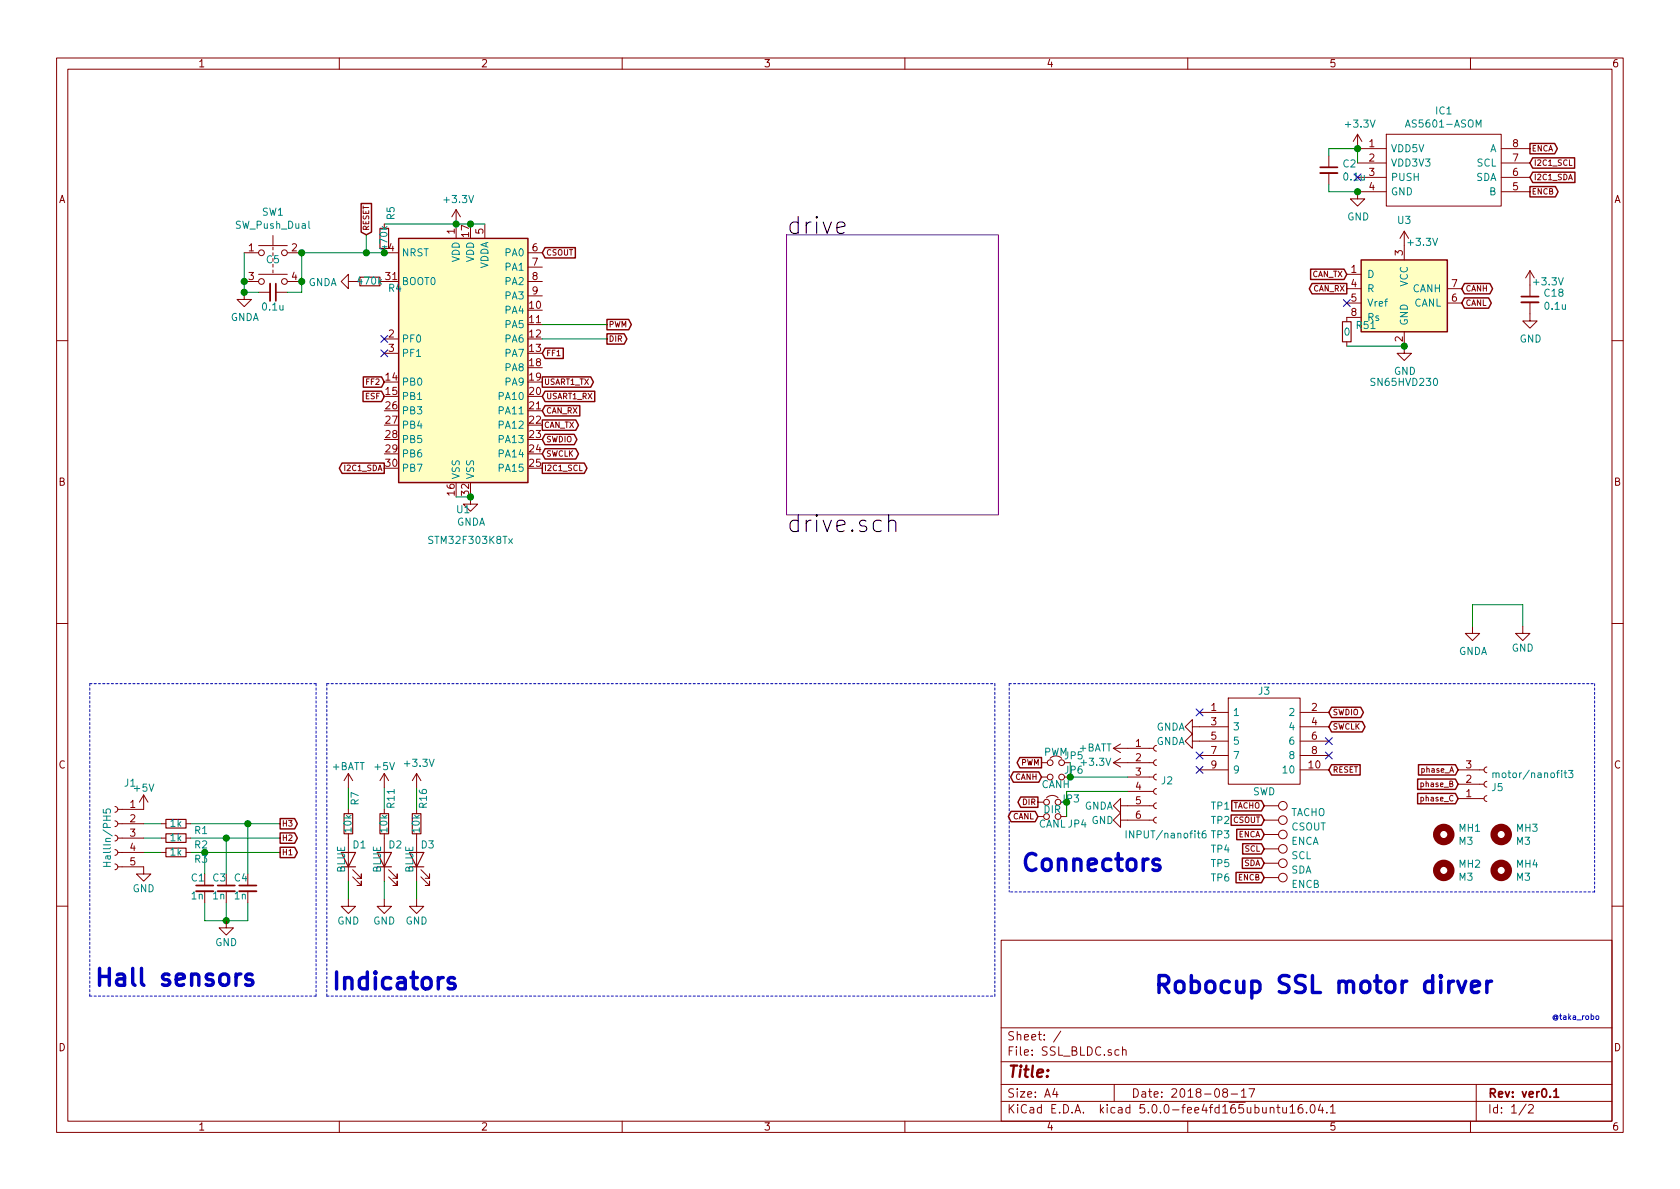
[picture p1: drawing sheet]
<svg xmlns="http://www.w3.org/2000/svg" width="297mm" height="210mm" viewBox="0 0 297 210" stroke-linecap="round" stroke-linejoin="round" font-family="sans-serif">
<g fill="none" stroke="#840000" stroke-width=".18">
<path d="M10 10.3h277v189.9h-277zM12 12.2h273v186.1h-273zM60 10.3v1.9M110 10.3v1.9M160 10.3v1.9M210 10.3v1.9M260 10.3v1.9M67.9 39.6v.8M80.6 37.1v5.1M80.6 37.1l-.7 1.2M80.6 37.1l.8 1.2M85.7 39.6v2.6"/>
<path d="M234.9 27.6v2M234.9 30.6v2M240 23.7v2.6h5.1M240 28.8h5.1M240 31.4h5.1M240 23.7l-.7 1.3M240 23.7l.8 1.3M245.1 23.7h20.3v12.7h-20.3zM245.1 33.9h-5.1v1.3h1.3l-1.3 1.2-1.2-1.2h1.2M265.4 26.3h5.1M265.4 28.8h5.1M265.4 31.4h5.1"/>
<path d="M265.4 33.9h5.1M43.2 51.7v1.3h1.2l-1.2 1.2-1.3-1.2h1.3M43.2 44.7h2.5M43.2 49.8h2.5M45.7 48.5h5.1M45.7 43.4h5.1M45.7 51.7h2.1M48.3 41.7v1.7M48.3 43.7v.5M48.3 46.7v.5M48.3 47.7v.6M48.8 51.7h2"/>
<path d="M50.8 44.7h2.5M50.8 49.8h2.5M61.6 49.8v-1.3l-1.3 1.3 1.3 1.2v-1.2h1.3M67.2 49.8h.7M67.9 43.9v.8h2.6M67.9 59.9h2.6M93.3 44.7h2.6M93.3 47.2h2.6M93.3 49.8h2.6M93.3 52.3h2.6M238.1 48.5h2.6M238.1 51h2.6"/>
<path d="M238.1 53.6h2.6M240.7 56.1h-2.6v.8M248.3 58.7v3.8h1.3l-1.3 1.2-1.3-1.2h1.3M248.3 40.9v5.1M248.3 40.9l-.8 1.3M248.3 40.9l.7 1.3M255.9 51h2.5M255.9 53.6h2.5M270.5 53.5v3.3h1.3l-1.3 1.2-1.3-1.2h1.3M270.5 47.9v4.5M270.5 47.9l-.8 1.2M270.5 47.9l.8 1.2"/>
<path d="M10 60.2h2M67.9 62.5h2.6M238.1 60.4v.8M285 60.2h2M83.2 87.9v1.2h1.3l-1.3 1.3-1.3-1.3h1.3M10 110.3h2M260.3 110.7v1.3h1.3l-1.3 1.3-1.2-1.3h1.2M269.2 110.7v1.3h1.3l-1.3 1.3-1.2-1.3h1.2M285 110.3h2M61.6 136.8l-.8 1.2M61.6 136.8v2.5M61.6 136.8l.8 1.2"/>
<path d="M67.9 136.8v2.5M67.9 136.8l-.7 1.2M67.9 136.8l.8 1.2M73.7 136.8v2.5M73.7 136.8l-.8 1.2M73.7 136.8l.7 1.2M184.1 134.9h1.1M184.1 137.4h1.1M196.8 132.3l1.3 .8M196.8 132.3h7.2M196.8 134.9l1.3 .7M196.8 134.9h7.2"/>
<path d="M198.1 131.6l-1.3 .7M198.1 134.1l-1.3 .8M199.4 139.9h4.6M199.4 137.4h4.6M204.5 139.4l-.3 .1-.2 .4 .1 .4 .4 .2M204.5 136.9l-.3 .1-.2 .3 .1 .4 .4 .2M204.5 134.4l-.3 .1-.2 .3 .1 .4 .4 .2M204.5 131.8l-.3 .1-.2 .4 .1 .3 .4 .2M210.8 131.1v-1.3l-1.3 1.3 1.3 1.2v-1.2h6.4M210.8 128.5v-1.3l-1.3 1.3 1.3 1.3v-1.3h6.4M212.1 136.1h5.1M212.1 126h5.1"/>
<path d="M212.1 133.6h5.1M217.2 123.4h12.7v15.3h-12.7zM229.9 136.1h5M229.9 126h5M229.9 128.5h5M229.9 131.1h5M229.9 133.6h5M257.8 136.1h4.6M257.8 138.7h4.6M262.9 135.6l-.3 .1-.2 .4 .1 .3 .4 .2M262.9 138.2l-.3 .1-.2 .3 .1 .4 .4 .2M20.3 152.8l.4 .1 .1 .3-.1 .4-.4 .2"/>
<path d="M20.3 150.2l.4 .2 .1 .2-.1 .5-.4 .2M20.3 147.7l.4 .1 .1 .3-.1 .4-.4 .2M20.3 145.2l.4 .1 .1 .3-.1 .4-.4 .2M20.3 142.6l.4 .1 .1 .3-.1 .5-.4 .1M20.8 153.3h4.6v1.3h1.3l-1.3 1.2-1.3-1.2h1.3M20.8 145.7h4.6M20.8 148.2h4.6M20.8 150.7h4.6M25.4 140.6v2.5h-4.6M25.4 140.6l-.8 1.3M25.4 140.6l.8 1.3M28.6 145.7h.7"/>
<path d="M28.6 148.2h.7M28.6 150.7h.7M32.9 145.7h.8M32.9 148.2h.8M32.9 150.7h.8M36.2 154.6v2M40 154.6v2M43.8 154.6v2M61.6 159v1.3h1.3l-1.3 1.2-1.3-1.2h1.3M61.6 143.1v.8M61.6 147.4v3.3M61.6 153.3v2.5"/>
<path d="M62.4 155.1l1.5 1.5v-.8v.8h-.8M62.4 153.8l1.5 1.5v-.7v.7h-.8M67.9 159v1.3h1.3l-1.3 1.2-1.2-1.2h1.2M67.9 143.1v.8M67.9 147.4v3.3M67.9 153.3v2.5M68.7 155.1l1.5 1.5v-.8v.8h-.7M68.7 153.8l1.5 1.5v-.7v.7h-.7M73.7 159v1.3h1.2l-1.2 1.2-1.3-1.2h1.3M73.7 143.1v.8M73.7 147.4v3.3M73.7 153.3v2.5"/>
<path d="M74.4 155.1l1.5 1.5v-.8v.8h-.7M74.4 153.8l1.5 1.5v-.7v.7h-.7M183.5 144.4h1M183.5 141.9h1M185 141.1a1.41 1.41 0 0 1 2.1 0M187.6 144.4h1M198.1 142.5v-1.3l-1.3 1.3 1.3 1.3v-1.3h5.9M198.1 145v-1.2l-1.3 1.2 1.3 1.3v-1.3h5.9M204.5 144.5l-.3 .1-.2 .4 .1 .3 .4 .2M204.5 142l-.3 .1-.2 .3 .1 .4 .4 .2M223.5 145h2.6M223.5 142.5h2.6"/>
<path d="M223.5 147.6h2.6M223.5 150.1h2.6M223.5 152.6h2.6M223.5 155.2h2.6M257.8 141.2h4.6M262.9 140.7l-.3 .1-.2 .3 .1 .4 .4 .2M10 160.2h2M40 162.8v1.3h1.3l-1.3 1.2-1.3-1.2h1.3M177 166.3h108v32h-108zM285 160.2h2M60 198.3v1.9M110 198.3v1.9"/>
<path d="M160 198.3v1.9M177 194.8h108M177 191.8h108M177 187.8h108M177 181.8h108M186.5 192.5l-.4 1h1M186.8 193v1M187.6 182.3l-1.3 2M197 191.8v3M197.8 185.7l-.4-.1-.3 .3 .1 .6 .2 .1 .4-.1M198.5 185.7l.2-.1 .4 .1v.9M198.5 185.1v1.5"/>
<path d="M210 198.3v1.9M216.5 193.2l-.3-.3 .1-.2a.48 .48 0 0 1 .6-.1l.1 .2-.1 .3-.6 .1a.48 .48 0 0 0 0 .7l.2 .1 .5-.1v-.4l-.2-.3M217.7 193.5h1.1M219.5 193l.4-.5v1.5M219.5 194h.8M220.8 192.5h1l-.6 1.5M224.6 196l.1-.1a.37 .37 0 0 1 .5 .1v.8M225.7 195.8h.6M226 195.3v1.3l.3 .2M226.8 195.8v.8a.39 .39 0 0 0 .7 .1M227.5 195.8v1M228.1 195.8l.4-.5v1.5"/>
<path d="M228.1 196.8h.9M230.2 195.3a.59 .59 0 0 0-.7 .7l.1 .7 .2 .1 .5-.1 .1-.5-.2-.2-.4-.1-.3 .3M231 196.7v.1M231.8 195.5l.4-.2a.94 .94 0 0 1 0 1.5 .79 .79 0 0 1-.4-1.3zM233.5 195.2l-.4 1.1h.9M233.8 195.8v1M234.6 196.7v.1M235.2 195.8l.5-.5v1.5M235.2 196.8h.9M260 198.3v1.9M261 191.8v6.5M269.8 195.2l-1.2 2"/>
<path d="M270.3 195.5l.2-.2h.3l.3 .5-.9 1h.9"/>
<circle cx="46.2" cy="44.7" r=".51"/>
<circle cx="46.2" cy="49.8" r=".51"/>
<circle cx="50.3" cy="44.7" r=".51"/>
<circle cx="50.3" cy="49.8" r=".51"/>
<circle cx="185.7" cy="137.4" r=".51"/>
<circle cx="185.7" cy="134.9" r=".51"/>
<circle cx="187.7" cy="134.9" r=".51"/>
<circle cx="187.7" cy="137.4" r=".51"/>
<circle cx="185" cy="141.9" r=".51"/>
<circle cx="185" cy="144.4" r=".51"/>
<circle cx="187.1" cy="141.9" r=".51"/>
<circle cx="187.1" cy="144.4" r=".51"/>
<circle cx="226.8" cy="142.5" r=".76"/>
<circle cx="226.8" cy="145" r=".76"/>
<circle cx="226.8" cy="150.1" r=".76"/>
<circle cx="226.8" cy="155.2" r=".76"/>
<circle cx="226.8" cy="147.6" r=".76"/>
<circle cx="226.8" cy="152.6" r=".76"/>
</g>
<path d="M233.4 29.6h3.1M48.8 50.2v3M269 52.4h3M34.7 156.6h3M38.5 156.6h3M42.3 156.6h3M274.7 193l.5-.5v1.5M274.7 194h.9" fill="none" stroke="#840000" stroke-width=".3"/>
<path d="M15.9 120.9v55.2M15.9 120.9h40M55.9 120.9v55.2M57.8 120.9v55.2M57.8 120.9h118.1M178.4 120.9v36.8M178.4 120.9h103.5M281.9 120.9v36.8M281.9 157.7h-103.5M55.9 176.1h-40M57.8 176.1h118.1M175.9 176.1v-55.2" fill="none" stroke="#0000c2" stroke-width=".18" stroke-dasharray=".4 .4"/>
<path d="M205 152.1l-.3-.2h-.4l-.3 .2-.2 .2 .2 .5 1 .3 .1 .2-.1 .5-.3 .1h-.6l-.3-.1M44.6 172.4l-.3-.2h-.4l-.3 .2-.2 .3 .2 .4 1 .3 .1 .3-.1 .4-.3 .1h-.6l-.3-.1M80.4 173l-.8-.1-.3 .1-.1 .3 .1 .4 1.1 .3 .1 .3-.1 .4-.3 .2h-.6l-.3-.2M257.7 173.5l.7 2 .8-2M260.2 174.5l1.4-.3-.2-.5-.2-.2h-.6l-.3 .2-.1 .2v1.2l.1 .3 .3 .1h.6l.2-.1M262.9 173.5v2M263.7 173.5a.77 .77 0 0 0-.8 .6" fill="none" stroke="#0000c2" stroke-width=".61"/>
<path d="M282.2 179.7h.5l-.1 .5h-.4z" fill="none" stroke="#0000c2" stroke-width=".18"/>
<g fill="none" stroke="#840000" stroke-width=".2">
<path d="M63.6 49h3.6v1.5h-3.6zM67.2 40.4h1.5v3.5h-1.5zM237.4 56.9h1.5v3.5h-1.5zM29.3 144.9h3.6v1.5h-3.6zM29.3 147.4h3.6v1.6h-3.6zM29.3 150h3.6v1.5h-3.6zM60.3 150.7h2.6l-1.3 2.6zM60.3 153.3h2.6M60.8 143.9h1.6v3.5h-1.6zM66.7 150.7h2.5l-1.3 2.6zM66.7 153.3h2.5M67.2 143.9h1.5v3.5h-1.5z"/>
<path d="M72.4 150.7h2.5l-1.2 2.6zM72.4 153.3h2.5M72.9 143.9h1.5v3.5h-1.5z"/>
</g>
<g fill="none" stroke="#008400" stroke-width=".18">
<path d="M67.9 39.6h17.8M234.9 27.6v-1.3h5.1v2.5M234.9 32.6v1.3h5.1M43.2 44.7v7h2.5M64.8 41.5v3.2M67.9 44.7h-14.6v7h-2.5M95.9 57.4h11.4M95.9 59.9h11.4M238.1 61.2h10.2M80.6 87.9h2.6M260.3 110.7v-3.8h8.9v3.8M61.6 139.3v3.8"/>
<path d="M67.9 139.3v3.8M73.7 139.3v3.8M189.2 134.9v2.5h10.2M199.4 139.9h-10.8v4.5M25.4 150.7h3.2M25.4 145.7h3.2M25.4 148.2h3.2M33.7 150.7h15.8M33.7 145.7h15.8M33.7 148.2h15.8M36.2 150.7v3.9M36.2 159.6v3.2h7.6v-3.2"/>
<path d="M40 148.2v6.4M40 159.6v3.2M43.8 145.7v8.9M61.6 155.8v3.2M67.9 155.8v3.2M73.7 155.8v3.2"/>
</g>
<g fill="none" stroke="#840000" stroke-width="1.3">
<circle cx="255.3" cy="153.9" r="1.27"/>
<circle cx="255.3" cy="147.6" r="1.27"/>
<circle cx="265.4" cy="147.6" r="1.27"/>
<circle cx="265.4" cy="153.9" r="1.27"/>
</g>
<path d="M233.4 30.6h3.1M47.8 50.2v3M269 53.5h3M34.7 157.6h3M38.5 157.6h3M42.3 157.6h3" fill="none" stroke="#840000" stroke-width=".33"/>
<g fill="#008400" stroke="#008400" stroke-width=".25">
<circle cx="36.2" cy="150.7" r=".51"/>
<circle cx="40" cy="148.2" r=".51"/>
<circle cx="43.8" cy="145.7" r=".51"/>
<circle cx="40" cy="162.8" r=".51"/>
<circle cx="240" cy="26.3" r=".51"/>
<circle cx="240" cy="33.9" r=".51"/>
<circle cx="83.2" cy="87.9" r=".51"/>
<circle cx="80.6" cy="39.6" r=".51"/>
<circle cx="83.2" cy="39.6" r=".51"/>
<circle cx="64.8" cy="44.7" r=".51"/>
<circle cx="53.3" cy="44.7" r=".51"/>
<circle cx="43.2" cy="51.7" r=".51"/>
<circle cx="43.2" cy="49.8" r=".51"/>
<circle cx="53.3" cy="49.8" r=".51"/>
<circle cx="67.9" cy="44.7" r=".51"/>
<circle cx="248.3" cy="61.2" r=".51"/>
<circle cx="189.2" cy="137.4" r=".51"/>
</g>
<g fill="none" stroke="#840000" stroke-width=".25">
<path d="M63.9 36h1.8v5l-.9 .5-.9-.5zM270.5 25.4h4.4l.5 .9-.5 .9h-4.4zM270.5 33h4.5l.5 .9-.5 .9h-4.5zM271 27.9h7.4v1.8h-7.4l-.5-.9zM271 30.4h7.5v1.9h-7.5l-.5-.9zM70.5 42.2h22.8v43.1h-22.8zM96.4 43.8h5.3v1.8h-5.3l-.5-.9zM107.3 56.5h3.9l.4 .9-.4 .9h-3.9zM107.3 59h3.1l.4 .9-.4 1h-3.1zM231.7 47.6h5.9l.5 .9-.5 .9h-5.9zM232 50.1h6.1v1.9h-6.1l-.5-1zM240.7 46h15.2v12.7h-15.2z"/>
<path d="M258.9 50.1h4.5l.5 .9-.5 1h-4.5l-.5-1zM258.9 52.7h4.3l.5 .9-.5 .9h-4.3l-.5-.9zM64.2 69.2h3.3l.4 .9-.4 .9h-3.3zM64.2 66.6h3.3l.4 1-.4 .9h-3.3zM95.9 74.3h5.9l.5 .9-.5 .9h-5.9zM95.9 66.6h8.5l.5 1-.5 .9h-8.5zM96.4 71.7h6.1v1.9h-6.1l-.5-1zM96.4 69.2h8.8v1.8h-8.8l-.5-.9zM96.4 61.6h3.2v1.8h-3.2l-.5-.9zM96.4 76.8h5.1l.5 .9-.5 .9h-5.1l-.5-.9zM96.4 79.3h5.4l.5 1-.5 .9h-5.4l-.5-.9zM60.5 81.9h7.4v1.8h-7.4l-.5-.9z"/>
<path d="M95.9 81.9h7.4l.5 .9-.5 .9h-7.4zM179.2 136.5h4.5l.4 .9-.4 .9h-4.5l-.5-.9zM180.3 134h3.8v1.8h-3.8l-.5-.9zM235.4 125.1h5.2l.5 .9-.5 .9h-5.2l-.5-.9zM235.4 127.6h5.5l.5 .9-.5 .9h-5.5l-.5-.9zM235.4 135.2h5.1v1.9h-5.1l-.5-1zM250.6 137.8h6.7l.5 .9-.5 .9h-6.7zM250.8 135.2h6.5l.5 .9-.5 1h-6.5zM49.5 144.7h2.6l.5 1-.5 .9h-2.6zM49.5 147.3h2.6l.5 .9-.5 .9h-2.6zM49.5 149.8h2.6l.5 .9-.5 1h-2.6zM178.8 143.5h4.2l.5 .9-.5 .9h-4.2l-.5-.9z"/>
<path d="M180.5 140.9h3v1.9h-3l-.5-.9zM217.7 144.1h5.3l.5 .9-.5 .9h-5.3zM217.8 141.6h5.2l.5 .9-.5 .9h-5.2zM218.5 154.3h4.5l.5 .9-.5 .9h-4.5zM218.7 146.7h4.3l.5 .9-.5 .9h-4.3zM219.7 151.7h3.3l.5 .9-.5 1h-3.3zM219.7 149.2h3.3l.5 .9-.5 .9h-3.3zM250.6 140.3h6.7l.5 .9-.5 .9h-6.7z"/>
</g>
<g fill="none" stroke="#008484" stroke-width=".18">
<path d="M54.6 39.1v1.1l.2 .2M248.5 22.5l.4-1.3 .4 1.3M261 22.5v-1.3l.4 .9 .4-.9v1.3M264 136.8l.1-.1h.3l.1 .8M264 136.7v.8M276.5 136.7h.5M276.7 136.2v1.1l.3 .2M277.3 136.2h.8l-.4 .5 .4 .1-.1 .7h-.5l-.2-.1M18.3 143.1v.6l.6 .1-.2-.5 .3-.3h.3l.2 .3-.1 .5M18.3 153.2h1.2M18.9 152.5v.7M199.1 146.9v1.3"/>
<path d="M213.2 146.9l-.4 .1a.87 .87 0 0 0 0 1.2l.4-.1v-.6l-.4-.1-.3 .2"/>
</g>
<g fill="#ffffc2" stroke="#ffffc2" stroke-width=".18">
<path d="M70.5 42.2h22.8v43.1h-22.8z"/>
<path d="M240.7 46h15.2v12.7h-15.2z"/>
</g>
<path d="M139.1 41.5h37.4v49.6h-37.4z" fill="none" stroke="#840084" stroke-width=".18"/>
<path d="M157.1 92.3a.73 .73 0 0 1 1.3 .1v1.6M157.1 91v3" fill="none" stroke="#000" stroke-width=".18"/>
<g fill="none" stroke="#000084" stroke-width=".18">
<path d="M67.3 59.3l1.3 1.2M68.6 59.3l-1.3 1.2M237.5 53l1.2 1.2M238.7 53l-1.2 1.2M67.3 61.9l1.3 1.2M68.6 61.9l-1.3 1.2M211.5 135.5l1.2 1.2M211.5 133l1.2 1.2M211.5 125.4l1.2 1.2M212.7 135.5l-1.2 1.2M212.7 133l-1.2 1.2M212.7 125.4l-1.2 1.2"/>
<path d="M234.3 133l1.3 1.2M234.3 130.4l1.3 1.3M235.6 133l-1.3 1.2M235.6 130.4l-1.3 1.3"/>
</g>
<g font-size="4.2">
<text x="139.1" y="41.4">drive</text>
<text x="139.1" y="94.2">drive.sch</text>
</g>
<g font-size="4.2" fill="#0000c2">
<text x="180.3" y="154.1">Connectors</text>
<text x="16.5" y="174.4">Hall sensors</text>
<text x="58.4" y="175">Indicators</text>
<text x="203.8" y="175.7">Robocup SSL motor dirver</text>
</g>
<text font-size="2.8" fill="#840000" x="178" y="190.5">Title:</text>
<g font-size="2.1" fill="#840000">
<text x="178" y="184">Sheet: /</text>
<text x="178" y="186.7">File: SSL_BLDC.sch</text>
<text x="178" y="196.9">KiCad E.D.A. kicad 5.0.0-fee4fd165ubuntu16.04.1</text>
<text x="178" y="194.1">Size: A4</text>
<text x="200" y="194.1">Date: 2018-08-17</text>
<text x="263" y="194.1">Rev: ver0.1</text>
<text x="263" y="196.9">Id: 1/2</text>
</g>
<g font-size="1.8" fill="#840000">
<text x="35" y="11.9">1</text>
<text x="85" y="11.9">2</text>
<text x="135" y="11.9">3</text>
<text x="185" y="11.9">4</text>
<text x="235" y="11.9">5</text>
<text x="285" y="11.9">6</text>
<text x="242.1" y="26">1</text>
<text x="242.1" y="28.6">2</text>
<text x="267.5" y="28.6">7</text>
<text x="267.5" y="26">8</text>
<text x="10.4" y="35.9">A</text>
<text x="242.1" y="31.1">3</text>
<text x="242.1" y="33.6">4</text>
<text x="267.5" y="33.6">5</text>
<text x="267.5" y="31.1">6</text>
<text x="285.4" y="35.9">A</text>
<text x="80.4" y="41.4" transform="rotate(-90 80.4 41.4)">1</text>
<text x="82.9" y="41.9" transform="rotate(-90 82.9 41.9)">17</text>
<text x="85.5" y="41.4" transform="rotate(-90 85.5 41.4)">5</text>
<text x="44" y="44.4">1</text>
<text x="51.6" y="44.4">2</text>
<text x="68.7" y="44.4">4</text>
<text x="94.1" y="44.4">6</text>
<text x="94.1" y="47">7</text>
<text x="248" y="45.2" transform="rotate(-90 248 45.2)">3</text>
<text x="44" y="49.5">3</text>
<text x="51.6" y="49.5">4</text>
<text x="68.2" y="49.5">31</text>
<text x="94.1" y="49.5">8</text>
<text x="94.1" y="52.1">9</text>
<text x="238.9" y="48.3">1</text>
<text x="238.9" y="50.8">4</text>
<text x="238.9" y="53.3">5</text>
<text x="256.7" y="53.3">6</text>
<text x="256.7" y="50.8">7</text>
<text x="68.7" y="59.7">2</text>
<text x="93.6" y="54.6">10</text>
<text x="93.6" y="57.1">11</text>
<text x="93.6" y="59.7">12</text>
<text x="238.9" y="55.9">8</text>
<text x="68.7" y="62.2">3</text>
<text x="93.6" y="62.2">13</text>
<text x="93.6" y="64.8">18</text>
<text x="248" y="60.4" transform="rotate(-90 248 60.4)">2</text>
<text x="68.2" y="67.3">14</text>
<text x="68.2" y="69.8">15</text>
<text x="93.6" y="67.3">19</text>
<text x="93.6" y="69.8">20</text>
<text x="68.2" y="72.4">26</text>
<text x="68.2" y="74.9">27</text>
<text x="68.2" y="77.5">28</text>
<text x="93.6" y="72.4">21</text>
<text x="93.6" y="74.9">22</text>
<text x="93.6" y="77.5">23</text>
<text x="68.2" y="80">29</text>
<text x="68.2" y="82.5">30</text>
<text x="93.6" y="80">24</text>
<text x="93.6" y="82.5">25</text>
<text x="10.4" y="85.9">B</text>
<text x="80.4" y="87.6" transform="rotate(-90 80.4 87.6)">16</text>
<text x="82.9" y="87.6" transform="rotate(-90 82.9 87.6)">32</text>
<text x="285.4" y="85.9">B</text>
<text x="214.1" y="125.7">1</text>
<text x="231.9" y="125.7">2</text>
<text x="214.1" y="128.3">3</text>
<text x="214.1" y="130.8">5</text>
<text x="231.9" y="128.3">4</text>
<text x="231.9" y="130.8">6</text>
<text x="10.4" y="135.9">C</text>
<text x="200.8" y="132.1">1</text>
<text x="200.8" y="134.6">2</text>
<text x="200.8" y="137.2">3</text>
<text x="214.1" y="133.3">7</text>
<text x="214.1" y="135.9">9</text>
<text x="231.4" y="135.9">10</text>
<text x="231.9" y="133.3">8</text>
<text x="259.2" y="135.9">3</text>
<text x="285.4" y="135.9">C</text>
<text x="23" y="142.9">1</text>
<text x="200.8" y="139.7">4</text>
<text x="200.8" y="142.2">5</text>
<text x="259.2" y="141">1</text>
<text x="259.2" y="138.4">2</text>
<text x="23" y="145.4">2</text>
<text x="23" y="147.9">3</text>
<text x="200.8" y="144.8">6</text>
<text x="23" y="150.5">4</text>
<text x="23" y="153">5</text>
<text x="10.4" y="185.9">D</text>
<text x="285.4" y="185.9">D</text>
<text x="35" y="199.9">1</text>
<text x="85" y="199.9">2</text>
<text x="135" y="199.9">3</text>
<text x="185" y="199.9">4</text>
<text x="235" y="199.9">5</text>
<text x="285" y="199.9">6</text>
</g>
<g font-size="1.8" fill="#008484">
<text x="238.1" y="22.6">+3.3V</text>
<text x="249.1" y="22.5">AS5601-ASOM</text>
<text x="253.9" y="20.2">IC1</text>
<text x="237.5" y="29.6">C2</text>
<text x="245.9" y="26.9">VDD5V</text>
<text x="245.9" y="29.5">VDD3V3</text>
<text x="261.1" y="29.5">SCL</text>
<text x="263.4" y="26.9">A</text>
<text x="78.7" y="35.9">+3.3V</text>
<text x="245.9" y="32">PUSH</text>
<text x="245.9" y="34.5">GND</text>
<text x="260.9" y="32">SDA</text>
<text x="263.4" y="34.5">B</text>
<text x="41.8" y="40.5">SW_Push_Dual</text>
<text x="46.4" y="38.1">SW1</text>
<text x="69.8" y="38.8" transform="rotate(-90 69.8 38.8)">R5</text>
<text x="238.2" y="39">GND</text>
<text x="247.2" y="39.6">U3</text>
<text x="47.1" y="46.6">C5</text>
<text x="68.5" y="44.1" transform="rotate(-90 68.5 44.1)">470k</text>
<text x="71" y="45.3">NRST</text>
<text x="81.3" y="46.4" transform="rotate(-90 81.3 46.4)">VDD</text>
<text x="83.8" y="46.4" transform="rotate(-90 83.8 46.4)">VDD</text>
<text x="86.4" y="47.7" transform="rotate(-90 86.4 47.7)">VDDA</text>
<text x="89.4" y="45.3">PA0</text>
<text x="89.4" y="47.9">PA1</text>
<text x="249.1" y="43.5">+3.3V</text>
<text x="54.5" y="50.6">GNDA</text>
<text x="63.4" y="50.3">470k</text>
<text x="68.7" y="51.6">R4</text>
<text x="71" y="50.4">BOOT0</text>
<text x="89.4" y="50.4">PA2</text>
<text x="89.4" y="53">PA3</text>
<text x="241.7" y="49.1">D</text>
<text x="241.7" y="51.7">R</text>
<text x="248.9" y="50.7" transform="rotate(-90 248.9 50.7)">VCC</text>
<text x="249.8" y="51.7">CANH</text>
<text x="271.3" y="50.5">+3.3V</text>
<text x="273.1" y="52.5">C18</text>
<text x="40.7" y="56.8">GNDA</text>
<text x="46.5" y="54.9">0.1u</text>
<text x="89.4" y="55.5">PA4</text>
<text x="89.4" y="58">PA5</text>
<text x="237.7" y="59.4">0</text>
<text x="239.9" y="58.2">R51</text>
<text x="241.7" y="54.2">Vref</text>
<text x="241.7" y="56.8">Rs</text>
<text x="248.9" y="57.7" transform="rotate(-90 248.9 57.7)">GND</text>
<text x="250" y="54.2">CANL</text>
<text x="273.3" y="54.8">0.1u</text>
<text x="71" y="60.6">PF0</text>
<text x="71" y="63.1">PF1</text>
<text x="89.4" y="60.6">PA6</text>
<text x="89.4" y="63.1">PA7</text>
<text x="89.4" y="65.7">PA8</text>
<text x="268.7" y="60.6">GND</text>
<text x="71" y="68.2">PB0</text>
<text x="71" y="70.7">PB1</text>
<text x="88.4" y="70.7">PA10</text>
<text x="89.4" y="68.2">PA9</text>
<text x="242.7" y="68.2">SN65HVD230</text>
<text x="246.5" y="66.3">GND</text>
<text x="71" y="73.3">PB3</text>
<text x="71" y="75.8">PB4</text>
<text x="88.4" y="73.3">PA11</text>
<text x="88.4" y="75.8">PA12</text>
<text x="71" y="78.4">PB5</text>
<text x="71" y="80.9">PB6</text>
<text x="71" y="83.4">PB7</text>
<text x="88.4" y="78.4">PA13</text>
<text x="88.4" y="80.9">PA14</text>
<text x="88.4" y="83.4">PA15</text>
<text x="81.3" y="84.8" transform="rotate(-90 81.3 84.8)">VSS</text>
<text x="83.8" y="84.8" transform="rotate(-90 83.8 84.8)">VSS</text>
<text x="80.7" y="93">GNDA</text>
<text x="80.8" y="90.7">U1</text>
<text x="76.2" y="96.2">STM32F303K8Tx</text>
<text x="257.9" y="115.8">GNDA</text>
<text x="267.3" y="115.2">GND</text>
<text x="222.6" y="122.9">J3</text>
<text x="204.4" y="131.7">GNDA</text>
<text x="204.4" y="129.2">GNDA</text>
<text x="217.9" y="126.6">1</text>
<text x="217.9" y="129.2">3</text>
<text x="217.9" y="131.7">5</text>
<text x="228.1" y="126.6">2</text>
<text x="228.1" y="129.2">4</text>
<text x="228.1" y="131.7">6</text>
<text x="58.7" y="136.2">+BATT</text>
<text x="66.3" y="136.2">+5V</text>
<text x="71.7" y="135.6">+3.3V</text>
<text x="184.5" y="133.6">PWM</text>
<text x="188.3" y="136.8">JP6</text>
<text x="188.3" y="134.3">JP5</text>
<text x="190.8" y="132.9">+BATT</text>
<text x="191.3" y="135.4">+3.3V</text>
<text x="217.9" y="134.2">7</text>
<text x="217.9" y="136.8">9</text>
<text x="227.2" y="136.8">10</text>
<text x="228.1" y="134.2">8</text>
<text x="264.8" y="137.6">motor/nanofit3</text>
<text x="22" y="139.1">J1</text>
<text x="23.8" y="140">+5V</text>
<text x="63.4" y="142.3" transform="rotate(-90 63.4 142.3)">R7</text>
<text x="69.8" y="142.8" transform="rotate(-90 69.8 142.8)">R11</text>
<text x="75.5" y="142.8" transform="rotate(-90 75.5 142.8)">R16</text>
<text x="184.1" y="139.4">CANH</text>
<text x="184.5" y="143.8">DIR</text>
<text x="191.7" y="143.2">GNDA</text>
<text x="205.4" y="138.7">J2</text>
<text x="214.2" y="143.2">TP1</text>
<text x="221.5" y="140.6">SWD</text>
<text x="263.8" y="139.9">J5</text>
<text x="30.1" y="146.2">1k</text>
<text x="30.1" y="148.8">1k</text>
<text x="34.4" y="147.5">R1</text>
<text x="62.2" y="147.1" transform="rotate(-90 62.2 147.1)">10k</text>
<text x="68.5" y="147.1" transform="rotate(-90 68.5 147.1)">10k</text>
<text x="74.2" y="147.1" transform="rotate(-90 74.2 147.1)">10k</text>
<text x="183.6" y="146.3">CANL JP4</text>
<text x="193" y="145.7">GND</text>
<text x="199.8" y="148.3">INPUT/nanofit6</text>
<text x="214.2" y="145.7">TP2</text>
<text x="214.2" y="148.3">TP3</text>
<text x="228.2" y="144.3">TACHO</text>
<text x="228.3" y="149.4">ENCA</text>
<text x="228.3" y="146.9">CSOUT</text>
<text x="258" y="149.4">M3</text>
<text x="258" y="147.1">MH1</text>
<text x="268.1" y="149.4">M3</text>
<text x="268.2" y="147.1">MH3</text>
<text x="19.6" y="152.5" transform="rotate(-90 19.6 152.5)">HallIn/PH5</text>
<text x="30.1" y="151.3">1k</text>
<text x="33.9" y="155.9">C1</text>
<text x="34.4" y="150">R2</text>
<text x="34.4" y="152.6">R3</text>
<text x="37.7" y="155.9">C3</text>
<text x="41.5" y="155.9">C4</text>
<text x="61" y="154.4" transform="rotate(-90 61 154.4)">BLUE</text>
<text x="62.4" y="150">D1</text>
<text x="67.4" y="154.4" transform="rotate(-90 67.4 154.4)">BLUE</text>
<text x="68.8" y="150">D2</text>
<text x="73.1" y="154.4" transform="rotate(-90 73.1 154.4)">BLUE</text>
<text x="74.5" y="150">D3</text>
<text x="214.2" y="150.8">TP4</text>
<text x="214.2" y="153.3">TP5</text>
<text x="214.2" y="155.9">TP6</text>
<text x="228.3" y="154.5">SDA</text>
<text x="228.3" y="151.9">SCL</text>
<text x="258" y="155.7">M3</text>
<text x="258" y="153.4">MH2</text>
<text x="268.1" y="155.7">M3</text>
<text x="268.2" y="153.4">MH4</text>
<text x="23.4" y="157.8">GND</text>
<text x="33.9" y="159">1n</text>
<text x="37.7" y="159">1n</text>
<text x="41.5" y="159">1n</text>
<text x="228.4" y="157">ENCB</text>
<text x="38" y="167.3">GND</text>
<text x="59.6" y="163.5">GND</text>
<text x="66" y="163.5">GND</text>
<text x="71.7" y="163.5">GND</text>
</g>
<text font-size="1.8" fill="#000084" x="237.7" y="31.9">0.1u</text>
<text font-size="1.8" fill="#008400" x="187.7" y="141.9">JP3</text>
<g font-size="1.4" fill="#840000">
<text x="270.8" y="26.8">ENCA</text>
<text x="271.1" y="29.3">I2C1_SCL</text>
<text x="270.8" y="34.4">ENCB</text>
<text x="271.1" y="31.8">I2C1_SDA</text>
<text x="65.3" y="40.9" transform="rotate(-90 65.3 40.9)">RESET</text>
<text x="96.5" y="45.2">CSOUT</text>
<text x="232" y="49">CAN_TX</text>
<text x="232.2" y="51.5">CAN_RX</text>
<text x="259.1" y="51.5">CANH</text>
<text x="107.6" y="57.9">PWM</text>
<text x="259.1" y="54.1">CANL</text>
<text x="96.5" y="63">FF1</text>
<text x="107.6" y="60.4">DIR</text>
<text x="64.6" y="70.6">ESF</text>
<text x="64.8" y="68">FF2</text>
<text x="96.1" y="68">USART1_TX</text>
<text x="96.5" y="70.6">USART1_RX</text>
<text x="96.1" y="75.7">CAN_TX</text>
<text x="96.5" y="73.1">CAN_RX</text>
<text x="61.1" y="83.3">I2C1_SDA</text>
<text x="96.1" y="83.3">I2C1_SCL</text>
<text x="96.5" y="78.2">SWDIO</text>
<text x="96.5" y="80.7">SWCLK</text>
<text x="235.6" y="126.5">SWDIO</text>
<text x="235.6" y="129">SWCLK</text>
<text x="179.5" y="137.9">CANH</text>
<text x="180.5" y="135.4">PWM</text>
<text x="235.6" y="136.6">RESET</text>
<text x="251.4" y="136.6">phase_A</text>
<text x="180.9" y="142.3">DIR</text>
<text x="218" y="143">TACHO</text>
<text x="251.4" y="139.2">phase_B</text>
<text x="251.4" y="141.7">phase_C</text>
<text x="49.8" y="146.1">H3</text>
<text x="49.8" y="148.7">H2</text>
<text x="179" y="144.9">CANL</text>
<text x="218.1" y="145.5">CSOUT</text>
<text x="219" y="148.1">ENCA</text>
<text x="49.8" y="151.2">H1</text>
<text x="219" y="155.7">ENCB</text>
<text x="220" y="153.1">SDA</text>
<text x="220.1" y="150.6">SCL</text>
</g>
<text font-size="1.4" fill="#0000c2" x="274.3" y="180.3">@taka_robo</text>
</svg>
